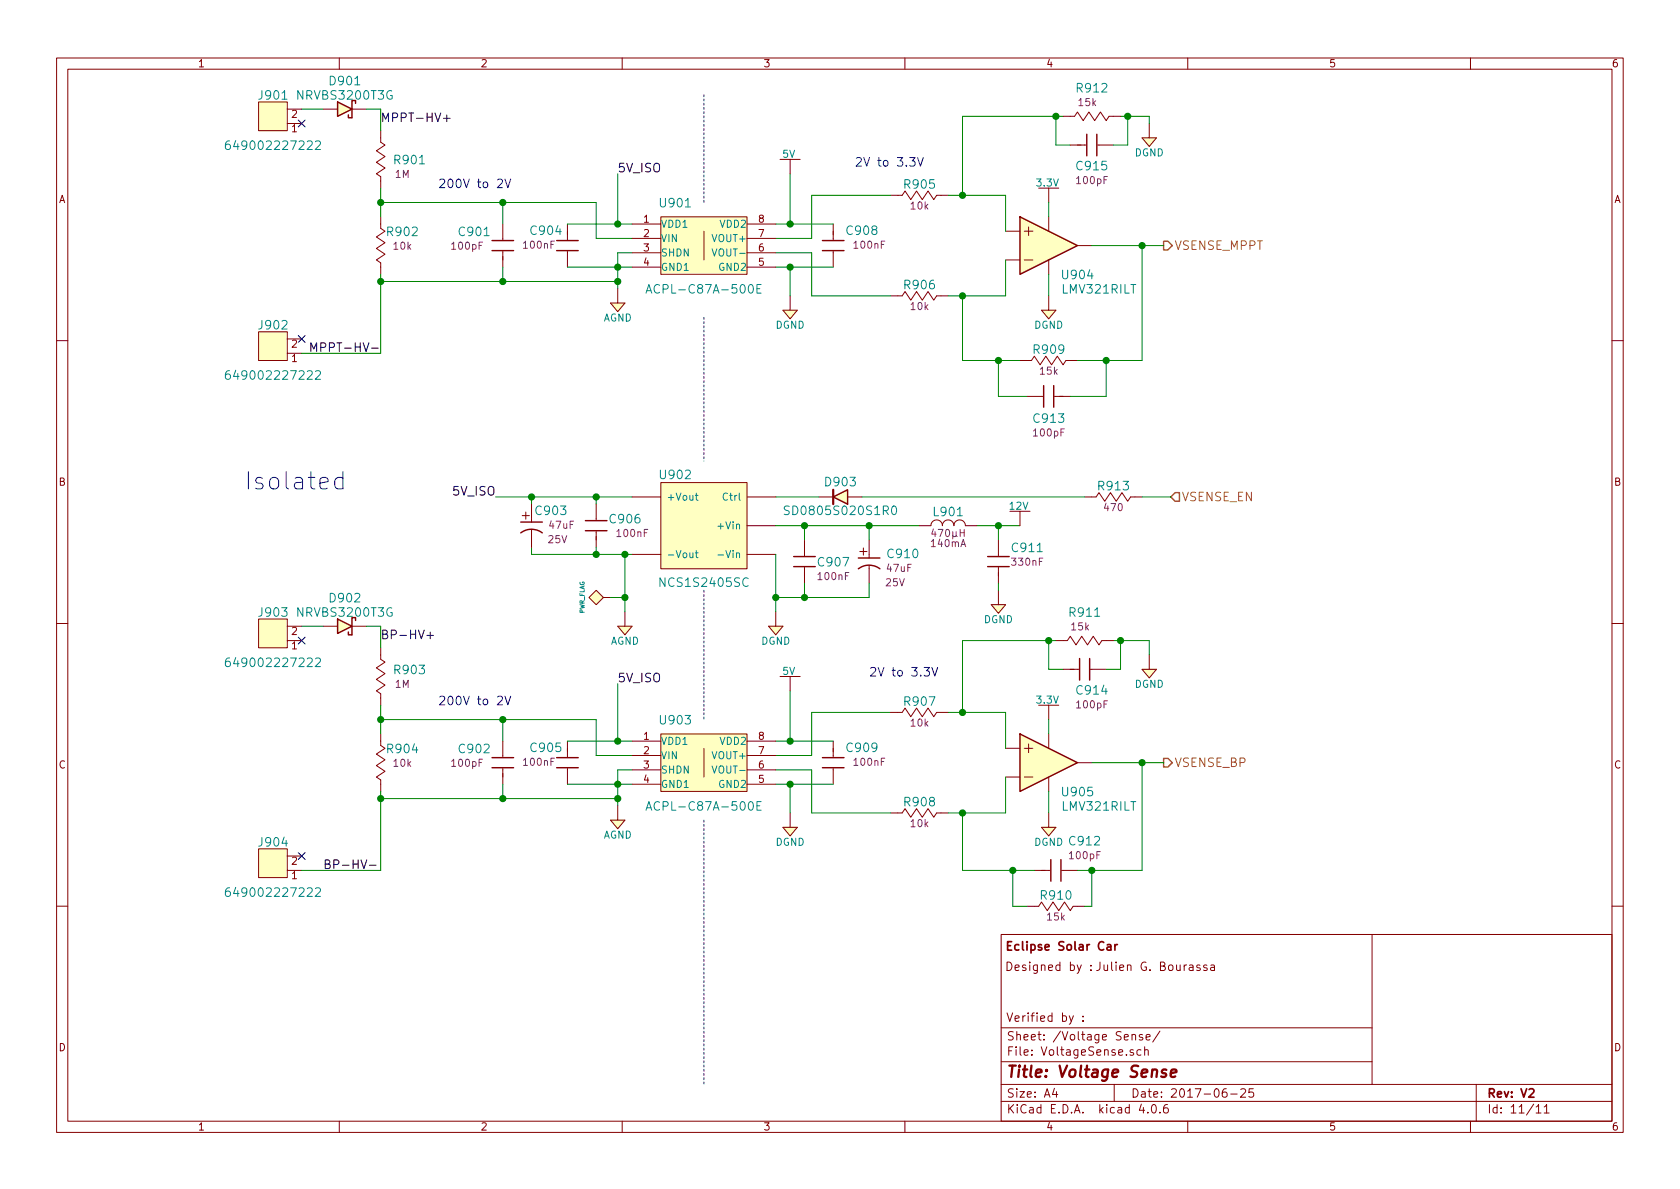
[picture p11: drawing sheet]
<svg xmlns="http://www.w3.org/2000/svg" width="297mm" height="210mm" viewBox="0 0 297 210" stroke-linecap="round" stroke-linejoin="round" font-family="sans-serif">
<g fill="none" stroke="#840000" stroke-width=".18">
<path d="M10 10.3h277v189.9h-277zM12 12.2h273v186.1h-273zM45.7 18h5.1v5.1h-5.1zM50.8 19.3h2.5M57.1 19.3h2.6M60 10.3v1.9M62.2 19.3h2.6M110 10.3v1.9M160 10.3v1.9M210 10.3v1.9M260 10.3v1.9M50.8 21.8h2.5"/>
<path d="M67.3 39.6v.8zM67.3 24.4v.7zM67.3 31.2v.8zM67.3 25.1l.8 .5-1.6 1.1 1.6 1-1.6 1 1.6 1-1.6 1 .8 .5M67.3 23.1v1.3M67.3 32v1.3M67.3 38.3v1.3M88.9 39.6v2.8M100.3 39.6v2.8M111.8 39.6h5M116.8 38.3h15.3v10.2h-15.3zM132.1 39.6h5.1"/>
<path d="M141.5 28.2h-1.8v2.5M147.3 39.6v2.8M157.5 34.5h1.2M158.7 34.5h.8zM159.5 34.5l.5-.7 1 1.5 1.1-1.5 1 1.5 1-1.5 1 1.5 .5-.8M165.6 34.5h.8zM166.4 34.5h1.2M185.4 33.3v2.5M185.4 38.3v2.6M188 20.6h1.2M189.2 20.6h.8zM189.2 25.6h2.8"/>
<path d="M190 20.6l.5-.8 1 1.5 1-1.5 1 1.5 1.1-1.5 1 1.5 .5-.7M194.1 25.6h2.7M196.1 20.6h.7zM196.8 20.6h1.3M203.2 21.8v2.6h-1.3l1.3 1.5 1.3-1.5h-1.3M45.7 58.7h5.1v5h-5.1zM50.8 59.9h2.5M67.3 46.5v.7zM67.3 40.4l.8 .5-1.6 1 1.6 1-1.6 1 1.6 1.1-1.6 1 .8 .5M67.3 47.2v1.3M88.9 44.4v2.8M100.3 44.4v2.8"/>
<path d="M109.2 51v2.6h-1.3l1.3 1.5 1.3-1.5h-1.3M111.8 42.2h5M111.8 44.7h5M111.8 47.2h5M124.5 40.9v5.1M132.1 42.2h5.1M132.1 44.7h5.1M132.1 47.2h5.1M139.7 52.3v2.6h-1.3l1.3 1.5 1.3-1.5h-1.3M147.3 44.4v2.8M157.5 52.3h1.2M158.7 52.3h.8z"/>
<path d="M159.5 52.3l.5-.7 1 1.5 1.1-1.5 1 1.5 1-1.5 1 1.5 .5-.8M165.6 52.3h.8zM166.4 52.3h1.2M177.8 46h2.5M177.8 40.9h2.5M181.1 46h1.5M181.1 40.9h1.5M181.9 40.1v1.6M185.4 52.3v2.6h-1.3l1.3 1.5 1.3-1.5h-1.3M185.4 46v2.5M190.5 43.4h2.5M10 60.2h2"/>
<path d="M50.8 62.5h2.5M180.3 63.7h1.3M181.6 63.7h.8zM181.6 70.1h2.8M182.4 63.7l.5-.7 1 1.5 1-1.5 1 1.5 1-1.5 1.1 1.5 .5-.8M186.4 70.1h2.8M188.5 63.7h.7zM189.2 63.7h1.3M285 60.2h2M92.3 91.2h1.3M93 90.5v1.3M94 89.1v3.2"/>
<path d="M94 93.6v3.2M105.4 89.1v2.8M105.4 94v2.8M111.8 98h5M111.8 87.9h5M116.8 85.3h15.3v15.3h-15.3zM132.1 98h5.1M132.1 93h5.1M132.1 87.9h5.1M142.2 95.5v2.8M144.8 87.9h2.5M149.9 87.9h2.5"/>
<path d="M152 97.5h1.3M152.7 96.9v1.3M153.7 95.5v3.2M153.7 99.9v3.2M162.6 93h2a1.02 1.02 0 0 1 1-1.1 1.02 1.02 0 0 1 1 1.1 1.02 1.02 0 0 1 1-1.1 1.02 1.02 0 0 1 1.1 1.1 1.02 1.02 0 0 1 1-1.1 1.02 1.02 0 0 1 1 1.1h2M176.5 95.5v2.8M180.3 90.4v2.6M191.8 87.9h1.2M193 87.9h.8zM193.8 87.9l.5-.8 1 1.5 1-1.5 1.1 1.5 1-1.5 1 1.5 .5-.7M199.9 87.9h.8zM200.7 87.9h1.2"/>
<path d="M10 110.3h2M45.7 109.5h5.1v5h-5.1zM50.8 113.3h2.5M50.8 110.7h2.5M57.1 110.7h2.6M62.2 110.7h2.6M67.3 115.8v.8zM67.3 116.6l.8 .5-1.6 1 1.6 1-1.6 1 1.6 1.1-1.6 1 .8 .5M67.3 114.5v1.3M106.7 105.7l-1.3-1.3-1.3 1.3 1.3 1.2 1.3-1.2h1.2M107.9 105.7h.1M110.5 108.2v2.5h-1.3l1.3 1.6 1.3-1.6h-1.3"/>
<path d="M137.2 108.2v2.5h-1.3l1.3 1.6 1.2-1.6h-1.2M141.5 119.6h-1.8v2.6M142.2 100.3v2.8M176.5 104.4v2.5h-1.2l1.2 1.6 1.3-1.6h-1.3M176.5 100.3v2.8M186.7 113.3h1.3M188 113.3h.7zM188 118.4h2.8M188.7 113.3l.5-.8 1 1.5 1.1-1.5 1 1.5 1-1.5 1 1.5 .5-.7M192.8 118.4h2.8M194.8 113.3h.8zM195.6 113.3h1.2"/>
<path d="M203.2 115.8v2.6h-1.3l1.3 1.5 1.3-1.5h-1.3M285 110.3h2M67.3 131.1v.7zM67.3 137.9v.8zM67.3 122.7v.7zM67.3 131.8l.8 .5-1.6 1 1.6 1.1-1.6 1 1.6 1-1.6 1 .8 .5M67.3 123.4v1.3M67.3 129.8v1.3M67.3 138.7v1.2M88.9 131.1v2.8M88.9 135.9v2.8M100.3 131.1v2.8"/>
<path d="M100.3 135.9v2.8M111.8 131.1h5M111.8 133.6h5M111.8 136.1h5M111.8 138.7h5M116.8 129.8h15.3v10.1h-15.3zM124.5 132.3v5.1M132.1 131.1h5.1M132.1 133.6h5.1M132.1 136.1h5.1M132.1 138.7h5.1M147.3 131.1v2.8"/>
<path d="M147.3 135.9v2.8M157.5 126h1.2M158.7 126h.8zM159.5 126l.5-.8 1 1.5 1.1-1.5 1 1.5 1-1.5 1 1.5 .5-.7M165.6 126h.8zM166.4 126h1.2M177.8 137.4h2.5M177.8 132.3h2.5M181.1 137.4h1.5M181.1 132.3h1.5M181.9 131.6v1.5M185.4 124.7v2.5"/>
<path d="M185.4 129.8v2.5M185.4 137.4v2.5M190.5 134.9h2.5M45.7 150.1h5.1v5.1h-5.1zM50.8 153.9h2.5M50.8 151.4h2.5M109.2 142.5v2.5h-1.3l1.3 1.6 1.3-1.6h-1.3M139.7 143.8v2.5h-1.3l1.3 1.5 1.3-1.5h-1.3M157.5 143.8h1.2M158.7 143.8h.8zM159.5 143.8l.5-.8 1 1.5 1.1-1.5 1 1.5 1-1.5 1 1.5 .5-.7M165.6 143.8h.8z"/>
<path d="M166.4 143.8h1.2M182.9 153.9h2.8M185.4 143.8v2.5h-1.3l1.3 1.5 1.3-1.5h-1.3M187.7 153.9h2.8M10 160.2h2M177 165.2h108v33.1h-108zM181.6 160.3h1.3M182.9 160.3h.7zM183.6 160.3l.5-.8 1.1 1.5 1-1.5 1 1.5 1-1.5 1 1.5 .5-.7M189.7 160.3h.8zM189.8 179.6l-.5 1.4-.2 .1M190.5 160.3h1.3"/>
<path d="M191.2 170.6l-.5 1.4-.3 .1M191.5 179.7v.1M192.9 171.5v.1M192.9 170.7v.1M212.2 170.7a.37 .37 0 0 0-.6 .1l.1 .3 .5 .1v.1l-.2 .3-.4-.1M213.4 170.7a.37 .37 0 0 0-.6 .1l.1 .3 .5 .1 .1 .1-.3 .3-.4-.1M214.1 170.7h.6v.9M214.7 171l-.5 .1-.2 .2 .2 .3 .5-.1M242.6 165.2v26.6M285 160.2h2M60 198.3v1.9M110 198.3v1.9"/>
<path d="M160 198.3v1.9M177 194.8h108M177 191.8h108M177 187.8h65.6M177 181.8h65.6M186.4 192.5l-.3 1h.9M186.8 193v1M191.5 180.5v.1M197 191.8v3M200.2 183.1l.2-.2 .3 .1 .1 .9M200.2 182.9v1M200.4 185.7a.37 .37 0 0 0-.6 .1l.1 .2 .5 .2 .1 .1-.3 .3-.4-.1"/>
<path d="M201.7 185.7l-.4-.1-.3 .3 .1 .6 .2 .1 .4-.1M201.8 195.2l-.4 1.1h1M202 183a.37 .37 0 0 0-.6 .1l.1 .3 .5 .1 .1 .1-.2 .3-.5-.1M202.4 185.7l.2-.1 .4 .1v.9M202.4 185.1v1.5M202.6 183.4l.8-.1-.1-.3-.4-.1-.3 .2 .1 .7h.6M202.9 196.7v.1M203.8 195.4l.1-.1a.81 .81 0 0 1 .6 .6 .81 .81 0 0 1-.3 .8l-.1 .1a.8 .8 0 0 1-.6-.6 .8 .8 0 0 1 .3-.8zM205.1 196.7v.1M205.1 182.3l-1.3 2M206.4 195.3a.59 .59 0 0 0-.7 .7l.1 .7 .2 .1 .5-.1 .1-.5-.2-.2-.4-.1-.3 .3M210 198.3v1.9"/>
<path d="M216.8 192.5a.59 .59 0 0 0-.7 .7l.1 .7 .2 .1 .5-.1 .1-.5-.2-.2-.4-.1-.3 .3M217.6 193.5h1.1M219.4 192.7l.2-.2h.4l.2 .5-.9 1h.9M221.6 192.5h-.7l-.1 .7 .2-.1 .5 .1 .2 .2-.1 .5-.2 .1-.6-.1M260 198.3v1.9M261 191.8v6.5M271.6 195.8l.4-.5v1.5M271.6 196.8h.9M273 195.8l.5-.5v1.5M273 196.8h.9"/>
</g>
<path d="M206.2 189.2l-.5-.1-.3 .4 .3 .3 .4 .1 .1 .3-.1 .1-.2 .1-.6-.1M207 189.8l1-.2-.1-.4-.5-.1-.3 .3-.1 .9 .2 .1 .6-.1" fill="none" stroke="#840000" stroke-width=".41"/>
<path d="M195.8 167.1h.6v.9M196.4 167.4l-.5 .1-.2 .2 .2 .3 .5-.1M197.1 167v1M197.6 167l-.5 .3" fill="none" stroke="#840000" stroke-width=".3"/>
<g fill="#ffffc2" stroke="#ffffc2" stroke-width=".18">
<path d="M45.7 109.5h5.1v5h-5.1z"/>
<path d="M45.7 150.1h5.1v5.1h-5.1z"/>
<path d="M138.4 146.3h2.6l-1.3 1.5z"/>
<path d="M180.3 129.8l10.2 5.1-10.2 5z"/>
<path d="M184.1 146.3h2.6l-1.3 1.5z"/>
<path d="M201.9 118.4h2.6l-1.3 1.5z"/>
<path d="M116.8 85.3h15.3v15.3h-15.3z"/>
<path d="M135.9 110.7h2.5l-1.2 1.6z"/>
<path d="M45.7 18h5.1v5.1h-5.1z"/>
<path d="M45.7 58.7h5.1v5h-5.1z"/>
<path d="M138.4 54.9h2.6l-1.3 1.5z"/>
<path d="M180.3 38.3l10.2 5.1-10.2 5.1z"/>
<path d="M184.1 54.9h2.6l-1.3 1.5z"/>
<path d="M201.9 24.4h2.6l-1.3 1.5z"/>
<path d="M175.3 106.9h2.5l-1.3 1.6z"/>
<path d="M147.3 87.9l2.6-1.3v2.5z"/>
<path d="M116.8 38.3h15.3v10.2h-15.3z"/>
<path d="M116.8 129.8h15.3v10.1h-15.3z"/>
<path d="M59.7 18l2.5 1.3-2.5 1.3z"/>
<path d="M59.7 109.5l2.5 1.2-2.5 1.3z"/>
<path d="M109.2 110.7h2.6l-1.3 1.6z"/>
<path d="M107.9 145h2.6l-1.3 1.6z"/>
<path d="M107.9 53.6h2.6l-1.3 1.5z"/>
<path d="M104.1 105.7l1.3-1.3 1.3 1.3h1.2h-1.2l-1.3 1.2z"/>
</g>
<g fill="none" stroke="#008484" stroke-width=".18">
<path d="M40.6 24.9a.62 .62 0 0 0-.7 .7v.7a.48 .48 0 0 0 .8-.1v-.6a.48 .48 0 0 0-.8 .2M55.8 25.1l.2-.2h.4l.2 .2 .1 .2-.1 .3-.9 .8h1M114.2 51.8l.5-1.5 .5 1.5M114.4 51.4h.7M125.9 44l.4 1.3 .4-1.3M133.8 51h.5M134.6 50.3h-.8v1.5h.8M40.6 65.6a.62 .62 0 0 0-.7 .6v.7a.48 .48 0 0 0 .8-.1v-.5a.48 .48 0 0 0-.8 .1M55.8 65.7l.2-.1h.4l.2 .1 .1 .3-.1 .2-.9 .9h1M122.9 87.6h.5M122.9 97.8h.5M123.1 87.2v1.1l.3 .2"/>
<path d="M123.1 97.4v1l.3 .2M126.9 98.1h1M139.5 89.6a.62 .62 0 0 0-.8 0v.5l.8 .3v.5a.62 .62 0 0 1-.8 0M157.8 89.6l.2-.1a.81 .81 0 0 1 .5 .7 .81 .81 0 0 1-.5 .8l-.2-.1-.2-.5zM40.6 116.4a.62 .62 0 0 0-.7 .6v.7a.48 .48 0 0 0 .8-.1v-.5a.48 .48 0 0 0-.8 .1M55.8 116.5l.2-.1h.4l.2 .1 .1 .3-.1 .2-.9 .9h1M125.9 135.5l.4 1.2 .4-1.2M40.6 157a.62 .62 0 0 0-.7 .7v.7a.48 .48 0 0 0 .8-.2v-.5a.48 .48 0 0 0-.8 .2M55.8 157.1l.2-.1h.4l.2 .1 .1 .3-.1 .3-.9 .8h1M114.2 143.3l.5-1.5 .5 1.5M114.4 142.8h.7M133.8 142.5h.5"/>
<path d="M134.6 141.8h-.8v1.5h.8"/>
</g>
<path d="M78.4 20.9h1.2M79 20.3v1.2M65.7 61.6h1.2M75.5 112.4h1.2M76.1 111.8v1.1M65.3 153h1.2" fill="none" stroke="#000" stroke-width=".18"/>
<path d="M52.7 21.2l1.2 1.2M53.9 21.2l-1.2 1.2M52.7 59.3l1.2 1.2M53.9 59.3l-1.2 1.2M52.7 112.7l1.2 1.2M53.9 112.7l-1.2 1.2M52.7 150.8l1.2 1.2M53.9 150.8l-1.2 1.2" fill="none" stroke="#000084" stroke-width=".18"/>
<g fill="none" stroke="#840000" stroke-width=".25">
<path d="M59.7 18l2.5 1.3-2.5 1.3zM62.9 18.3v-.5h-.7v3h-.6v-.5M180.3 38.3l10.2 5.1-10.2 5.1zM192.2 23.7v3.9M193.9 23.7v3.9M87 44.3h3.8M87 42.5h3.8M98.4 44.3h3.8M98.4 42.5h3.8M145.4 44.3h3.8M145.4 42.5h3.8M184.5 68.2v3.8"/>
<path d="M186.3 68.2v3.8M92.1 94.2a3.2 3.2 0 0 1 3.8 0M92.1 92.3h3.8M103.5 92.1h3.8M103.5 93.8h3.8M140.3 98.4h3.8M147.3 87.9l2.6-1.3v2.5zM151.8 98.7h3.8M174.6 98.4h3.8M59.7 109.5l2.5 1.2-2.5 1.3zM62.9 109.7v-.5h-.7v3.1h-.6v-.5M140.3 100.2h3.8"/>
<path d="M151.8 100.6a3.2 3.2 0 0 1 3.8 0M174.6 100.2h3.8M190.9 116.5v3.8M192.7 116.5v3.8M87 135.8h3.8M87 134h3.8M98.4 135.8h3.8M98.4 134h3.8M145.4 135.8h3.8M145.4 134h3.8M180.3 129.8l10.2 5.1-10.2 5zM185.8 152v3.8"/>
<path d="M187.6 152v3.8"/>
</g>
<path d="M205.7 42.7h.8l.8 .7-.8 .8h-.8zM207.8 87.1h.7v1.5h-.7l-.8-.7zM205.7 134.1h.8l.8 .8-.8 .7h-.8z" fill="none" stroke="#848400" stroke-width=".25"/>
<g fill="none" stroke="#008400" stroke-width=".18">
<path d="M53.3 19.3h3.8M64.8 19.3h2.5v3.8M67.3 35.8h38.1v6.4h6.4M67.3 33.3v5M88.9 35.8v3.8M100.3 39.6h11.5M109.2 30.7v8.9M137.2 39.6h10.1M139.7 30.7v8.9M157.5 34.5h-14v7.7h-6.3M167.6 34.5h10.2v6.4M185.4 35.8v2.5"/>
<path d="M186.7 20.6v5h2.5M188 20.6h-17.8v13.9M198.1 20.6h5.1v1.2M199.4 20.6v5h-2.6M67.3 48.5v14h-14M67.3 49.8h41.9M88.9 47.2v2.6M100.3 47.2h11.5M111.8 44.7h-2.6v6.3M137.2 44.7h6.3v7.6h14M137.2 47.2h10.1M139.7 47.2v5.1"/>
<path d="M170.2 52.3v11.4h10.1M177.8 46v6.3h-10.2M185.4 48.5v3.8M193 43.4h12.7M201.9 43.4v20.3h-11.4M176.5 63.7v6.4h5.1M195.6 63.7v6.4h-6.4M87.6 87.9h24.2M94 96.8v1.2h17.8M94 87.9v1.2M105.4 87.9v1.2M105.4 96.8v1.2"/>
<path d="M110.5 98v10.2M137.2 98v10.2M137.2 87.9h7.6M137.2 93h25.4M142.2 93v2.5M152.4 87.9h39.4M153.7 93v2.5M172.7 93h7.6M176.5 93v2.5M201.9 87.9h5.1M53.3 110.7h3.8M64.8 110.7h2.5v3.8"/>
<path d="M107.9 105.7h2.6M142.2 103.1v2.6M153.7 103.1v2.6h-16.5M176.5 103.1v1.3M185.4 113.3v5.1h2.6M186.7 113.3h-16.5v12.7M196.8 113.3h6.4v2.5M198.1 113.3v5.1h-2.5M67.3 139.9v14h-14M67.3 127.2h38.1v6.4h6.4M67.3 124.7v5.1M88.9 127.2v3.9"/>
<path d="M88.9 138.7v2.5M100.3 138.7h11.5M100.3 131.1h11.5M109.2 120.9v10.2M111.8 136.1h-2.6v6.4M137.2 138.7h10.1M137.2 131.1h10.1M137.2 136.1h6.3v7.7h14M139.7 122.2v8.9M139.7 138.7v5.1M157.5 126h-14v7.6h-6.3M167.6 126h10.2v6.3"/>
<path d="M177.8 137.4v6.4h-10.2M185.4 127.2v2.6M185.4 139.9v3.9M193 134.9h12.7M201.9 134.9v19h-11.4M67.3 141.2h41.9M170.2 143.8v10.1h12.7M179.1 153.9v6.4h2.5M193 153.9v6.4h-1.2"/>
</g>
<g fill="#008400" stroke="#008400" stroke-width=".25">
<circle cx="139.7" cy="131.1" r=".51"/>
<circle cx="139.7" cy="138.7" r=".51"/>
<circle cx="109.2" cy="138.7" r=".51"/>
<circle cx="88.9" cy="127.2" r=".51"/>
<circle cx="88.9" cy="141.2" r=".51"/>
<circle cx="67.3" cy="141.2" r=".51"/>
<circle cx="67.3" cy="127.2" r=".51"/>
<circle cx="109.2" cy="131.1" r=".51"/>
<circle cx="170.2" cy="126" r=".51"/>
<circle cx="170.2" cy="143.8" r=".51"/>
<circle cx="139.7" cy="39.6" r=".51"/>
<circle cx="139.7" cy="47.2" r=".51"/>
<circle cx="109.2" cy="47.2" r=".51"/>
<circle cx="88.9" cy="35.8" r=".51"/>
<circle cx="88.9" cy="49.8" r=".51"/>
<circle cx="67.3" cy="49.8" r=".51"/>
<circle cx="67.3" cy="35.8" r=".51"/>
<circle cx="109.2" cy="39.6" r=".51"/>
<circle cx="170.2" cy="34.5" r=".51"/>
<circle cx="170.2" cy="52.3" r=".51"/>
<circle cx="109.2" cy="49.8" r=".51"/>
<circle cx="109.2" cy="141.2" r=".51"/>
<circle cx="137.2" cy="105.7" r=".51"/>
<circle cx="176.5" cy="93" r=".51"/>
<circle cx="105.4" cy="98" r=".51"/>
<circle cx="94" cy="87.9" r=".51"/>
<circle cx="105.4" cy="87.9" r=".51"/>
<circle cx="142.2" cy="105.7" r=".51"/>
<circle cx="142.2" cy="93" r=".51"/>
<circle cx="153.7" cy="93" r=".51"/>
<circle cx="185.4" cy="113.3" r=".51"/>
<circle cx="198.1" cy="113.3" r=".51"/>
<circle cx="186.7" cy="20.6" r=".51"/>
<circle cx="199.4" cy="20.6" r=".51"/>
<circle cx="201.9" cy="43.4" r=".51"/>
<circle cx="176.5" cy="63.7" r=".51"/>
<circle cx="195.6" cy="63.7" r=".51"/>
<circle cx="201.9" cy="134.9" r=".51"/>
<circle cx="193" cy="153.9" r=".51"/>
<circle cx="179.1" cy="153.9" r=".51"/>
<circle cx="110.5" cy="98" r=".51"/>
<circle cx="110.5" cy="105.7" r=".51"/>
</g>
<path d="M124.5 16.8v19M124.5 56.1v25.4M124.5 104.4v22.8M124.5 145v47" fill="none" stroke="#0000c2" stroke-width=".18" stroke-dasharray=".3 .4"/>
<path d="M88 31.8l.2-.1h.3l.3 .1v.3v.2l-.9 .9h.9M89.3 31.7l.5 1.5 .5-1.5M160.9 27.9h.9l-.5 .5 .3 .1 .2 .2-.1 .5-.2 .2h-.4l-.2-.2M162.2 27.9l.5 1.5 .5-1.5M60.6 84.6l-.2-.2h-.6l-.3 .2-.3 .4v.9l.3 .4 .3 .2 .8-.2M60.6 83.4v3.1M163.4 118h.9l-.5 .6 .4 .1 .1 .2v.5l-.3 .2h-.4l-.2-.2M164.8 118l.5 1.6 .5-1.6M88 123.3l.2-.2h.3l.3 .2v.2v.3l-.9 .8h.9M89.3 123.1l.5 1.5 .5-1.5" fill="none" stroke="#0000c2" stroke-width=".18"/>
<path d="M147.3 86.6v2.5" fill="none" stroke="#840000" stroke-width=".38"/>
<text font-size="4.2" fill="#0000c2" x="43.2" y="86.6">Isolated</text>
<text font-size="2.8" fill="#840000" x="178" y="190.5">Title: Voltage Sense</text>
<g font-size="2.1" fill="#008484">
<text x="45.9" y="17.6">J901</text>
<text x="52.8" y="17.6">NRVBS3200T3G</text>
<text x="58.4" y="15.1">D901</text>
<text x="190.5" y="16.4">R912</text>
<text x="41.2" y="26.5">649002227222</text>
<text x="69.8" y="29.1">R901</text>
<text x="160" y="33.4">R905</text>
<text x="190.5" y="30.1">C915</text>
<text x="68.6" y="41.8">R902</text>
<text x="81.3" y="41.8">C901</text>
<text x="94" y="41.5">C904</text>
<text x="116.8" y="36.7">U901</text>
<text x="149.8" y="41.5">C908</text>
<text x="115.7" y="51.9">ACPL-C87A-500E</text>
<text x="160" y="51.1">R906</text>
<text x="188" y="49.4">U904</text>
<text x="188" y="51.9">LMV321RILT</text>
<text x="45.9" y="58.3">J902</text>
<text x="182.9" y="62.6">R909</text>
<text x="41.2" y="67.2">649002227222</text>
<text x="182.9" y="74.8">C913</text>
<text x="116.8" y="84.7">U902</text>
<text x="146" y="86">D903</text>
<text x="194.3" y="86.7">R913</text>
<text x="94.8" y="91.1">C903</text>
<text x="107.9" y="92.6">C906</text>
<text x="139.6" y="91.1">SD0805S020S1R0</text>
<text x="165.2" y="91.3">L901</text>
<text x="144.8" y="100.2">C907</text>
<text x="157.1" y="98.7">C910</text>
<text x="179.1" y="97.6">C911</text>
<text x="58.4" y="106.5">D902</text>
<text x="117.1" y="103.8">NCS1S2405SC</text>
<text x="45.9" y="109.1">J903</text>
<text x="52.8" y="109.1">NRVBS3200T3G</text>
<text x="189.2" y="109.1">R911</text>
<text x="41.2" y="118">649002227222</text>
<text x="69.8" y="119.2">R903</text>
<text x="160" y="124.8">R907</text>
<text x="190.5" y="122.8">C914</text>
<text x="116.8" y="128.1">U903</text>
<text x="68.6" y="133.2">R904</text>
<text x="81.3" y="133.2">C902</text>
<text x="94" y="133">C905</text>
<text x="149.8" y="133">C909</text>
<text x="115.7" y="143.4">ACPL-C87A-500E</text>
<text x="160" y="142.6">R908</text>
<text x="188" y="140.8">U905</text>
<text x="188" y="143.4">LMV321RILT</text>
<text x="45.9" y="149.7">J904</text>
<text x="189.2" y="149.5">C912</text>
<text x="41.2" y="158.6">649002227222</text>
<text x="184.1" y="159.1">R910</text>
</g>
<g font-size="2.1">
<text x="67.3" y="21.6">MPPT-HV+</text>
<text x="109.2" y="30.5">5V_ISO</text>
<text x="54.6" y="62.2">MPPT-HV-</text>
<text x="80.2" y="87.6">5V_ISO</text>
<text x="67.3" y="113">BP-HV+</text>
<text x="109.2" y="120.6">5V_ISO</text>
<text x="57.1" y="153.7">BP-HV-</text>
</g>
<g font-size="2.1" fill="#0000c2">
<text x="151.1" y="29.5">2V to 3.3V</text>
<text x="77.5" y="33.3">200V to 2V</text>
<text x="153.7" y="119.6">2V to 3.3V</text>
<text x="77.5" y="124.7">200V to 2V</text>
</g>
<g font-size="2.1" fill="#848400">
<text x="207.7" y="44.2">VSENSE_MPPT</text>
<text x="208.9" y="88.6">VSENSE_EN</text>
<text x="207.7" y="135.6">VSENSE_BP</text>
</g>
<g font-size="2.1" fill="#840000">
<text x="177.7" y="171.7">Designed by :</text>
<text x="177.8" y="168.1">Eclipse Solar Car</text>
<text x="193.7" y="171.7">Julien G. Bourassa</text>
<text x="177.9" y="180.7">Verified by :</text>
<text x="178" y="184">Sheet: /Voltage Sense/</text>
<text x="178" y="186.7">File: VoltageSense.sch</text>
<text x="178" y="196.9">KiCad E.D.A. kicad 4.0.6</text>
<text x="178" y="194.1">Size: A4</text>
<text x="200" y="194.1">Date: 2017-06-25</text>
<text x="263" y="194.1">Rev: V2</text>
<text x="263" y="196.9">Id: 11/11</text>
</g>
<g font-size="1.8" fill="#840000">
<text x="35" y="11.9">1</text>
<text x="85" y="11.9">2</text>
<text x="135" y="11.9">3</text>
<text x="185" y="11.9">4</text>
<text x="235" y="11.9">5</text>
<text x="285" y="11.9">6</text>
<text x="51.6" y="23.4">1</text>
<text x="51.6" y="20.8">2</text>
<text x="10.4" y="35.9">A</text>
<text x="285.4" y="35.9">A</text>
<text x="113.8" y="39.4">1</text>
<text x="113.8" y="41.9">2</text>
<text x="134.1" y="41.9">7</text>
<text x="134.1" y="39.4">8</text>
<text x="113.8" y="44.4">3</text>
<text x="113.8" y="47">4</text>
<text x="134.1" y="47">5</text>
<text x="134.1" y="44.4">6</text>
<text x="51.6" y="64">1</text>
<text x="51.6" y="61.5">2</text>
<text x="10.4" y="85.9">B</text>
<text x="285.4" y="85.9">B</text>
<text x="51.6" y="112.3">2</text>
<text x="51.6" y="114.8">1</text>
<text x="113.8" y="130.8">1</text>
<text x="134.1" y="130.8">8</text>
<text x="10.4" y="135.9">C</text>
<text x="113.8" y="133.3">2</text>
<text x="113.8" y="135.9">3</text>
<text x="134.1" y="135.9">6</text>
<text x="134.1" y="133.3">7</text>
<text x="285.4" y="135.9">C</text>
<text x="113.8" y="138.4">4</text>
<text x="134.1" y="138.4">5</text>
<text x="51.6" y="155.4">1</text>
<text x="51.6" y="152.9">2</text>
<text x="10.4" y="185.9">D</text>
<text x="285.4" y="185.9">D</text>
<text x="35" y="199.9">1</text>
<text x="85" y="199.9">2</text>
<text x="135" y="199.9">3</text>
<text x="185" y="199.9">4</text>
<text x="235" y="199.9">5</text>
<text x="285" y="199.9">6</text>
</g>
<g font-size="1.8" fill="#840084">
<text x="190.8" y="18.7">15k</text>
<text x="69.9" y="31.4">1M</text>
<text x="190.5" y="32.5">100pF</text>
<text x="161.1" y="37">10k</text>
<text x="69.6" y="44.1">10k</text>
<text x="80" y="44.1">100pF</text>
<text x="92.7" y="44">100nF</text>
<text x="151.1" y="44">100nF</text>
<text x="161.1" y="54.8">10k</text>
<text x="183.9" y="66.2">15k</text>
<text x="182.9" y="77.2">100pF</text>
<text x="97.2" y="93.5">47uF</text>
<text x="109.2" y="94.9">100nF</text>
<text x="165" y="94.9">470µH</text>
<text x="195.4" y="90.4">470</text>
<text x="97" y="96">25V</text>
<text x="156.9" y="101.1">47uF</text>
<text x="164.7" y="96.7">140mA</text>
<text x="179.1" y="100">330nF</text>
<text x="144.8" y="102.6">100nF</text>
<text x="156.7" y="103.7">25V</text>
<text x="189.5" y="111.4">15k</text>
<text x="69.9" y="121.6">1M</text>
<text x="190.5" y="125.2">100pF</text>
<text x="161.1" y="128.5">10k</text>
<text x="69.6" y="135.6">10k</text>
<text x="80" y="135.6">100pF</text>
<text x="92.7" y="135.4">100nF</text>
<text x="151.1" y="135.4">100nF</text>
<text x="161.1" y="146.2">10k</text>
<text x="189.2" y="151.9">100pF</text>
<text x="185.2" y="162.8">15k</text>
</g>
<g font-size="1.8" fill="#008484">
<text x="138.4" y="27.9">5V</text>
<text x="200.6" y="27.6">DGND</text>
<text x="183.4" y="33">3.3V</text>
<text x="116.9" y="40.3">VDD1</text>
<text x="127.3" y="40.3">VDD2</text>
<text x="116.9" y="42.8">VIN</text>
<text x="116.9" y="45.3">SHDN</text>
<text x="116.9" y="47.9">GND1</text>
<text x="126.1" y="42.8">VOUT+</text>
<text x="126.5" y="45.3">VOUT-</text>
<text x="127.2" y="47.9">GND2</text>
<text x="106.6" y="56.8">AGND</text>
<text x="137.1" y="58.1">DGND</text>
<text x="182.8" y="58.1">DGND</text>
<text x="117.9" y="88.5">+Vout</text>
<text x="128" y="88.5">Ctrl</text>
<text x="127.3" y="93.6">+Vin</text>
<text x="178.5" y="90.1">12V</text>
<text x="117.9" y="98.7">-Vout</text>
<text x="127.7" y="98.7">-Vin</text>
<text x="107.9" y="114">AGND</text>
<text x="134.6" y="114">DGND</text>
<text x="173.9" y="110.2">DGND</text>
<text x="138.4" y="119.3">5V</text>
<text x="183.4" y="124.4">3.3V</text>
<text x="200.6" y="121.6">DGND</text>
<text x="116.9" y="131.7">VDD1</text>
<text x="127.3" y="131.7">VDD2</text>
<text x="116.9" y="134.2">VIN</text>
<text x="116.9" y="136.8">SHDN</text>
<text x="126.1" y="134.2">VOUT+</text>
<text x="126.5" y="136.8">VOUT-</text>
<text x="116.9" y="139.3">GND1</text>
<text x="127.2" y="139.3">GND2</text>
<text x="106.6" y="148.3">AGND</text>
<text x="137.1" y="149.5">DGND</text>
<text x="182.8" y="149.5">DGND</text>
</g>
<text font-size="1.1" fill="#008484" x="103.3" y="108.6" transform="rotate(-90 103.3 108.6)">PWR_FLAG</text>
</svg>
